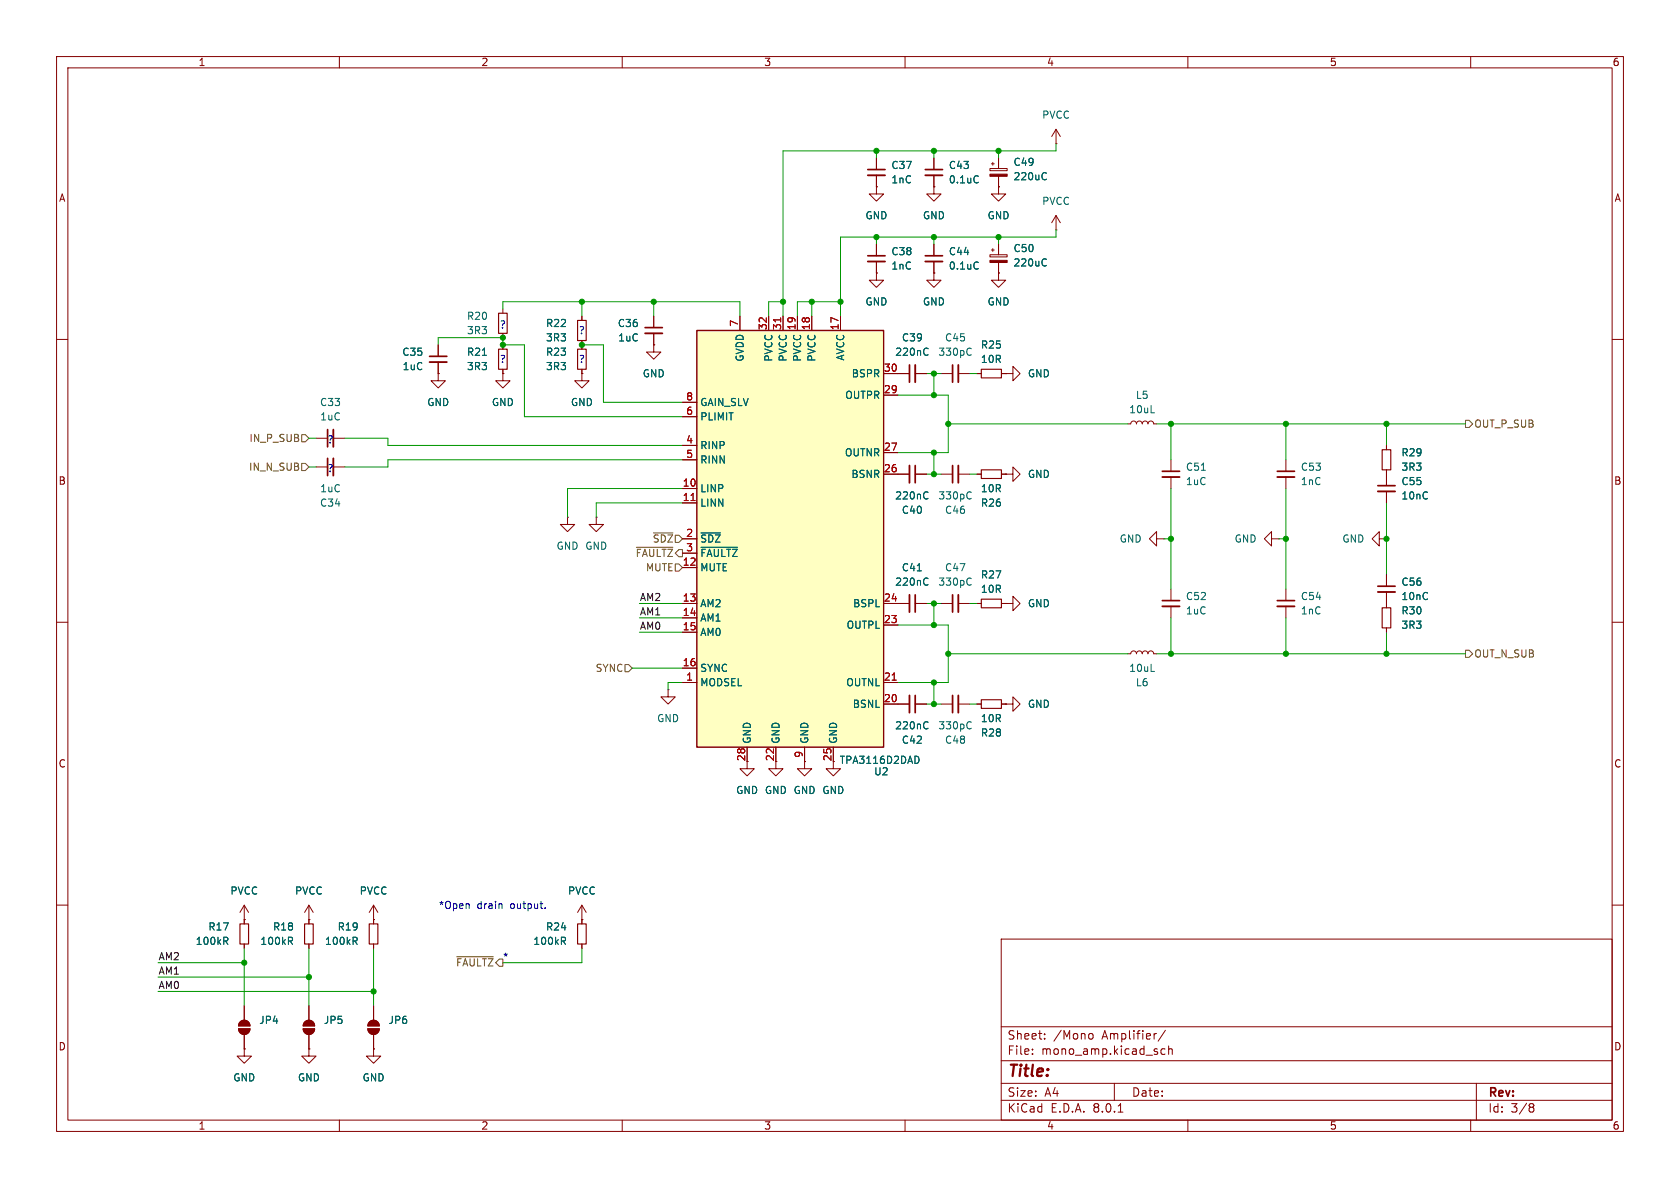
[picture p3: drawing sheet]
<svg xmlns="http://www.w3.org/2000/svg" width="297mm" height="210mm" viewBox="0 0 297 210" stroke-linecap="round" stroke-linejoin="round" font-family="sans-serif">
<g fill="none" stroke="#840000" stroke-width=".18">
<path d="M10 10h277v190h-277zM12 12h273v186h-273zM60 10v2M110 10v2M160 10v2M210 10v2M260 10v2M154.9 33v1.3h1.3l-1.3 1.3-1.2-1.3h1.2M154.9 33h.1M154.9 27.9v2.1M154.9 31v2M165.1 33v1.3h1.3l-1.3 1.3-1.3-1.3h1.3"/>
<path d="M165.1 33h.1M165.1 27.9v2.1M165.1 31v2M175 29.8h3.1v.4h-3.1zM175.3 29h.5M175.5 28.7v.5M176.5 33v1.3h1.3l-1.3 1.3-1.2-1.3h1.2M176.5 33h.1M176.5 27.9v1.9M176.5 31.2v1.8M186.7 25.4h.1M186.7 38.1l-.8 1.3"/>
<path d="M186.7 22.9v2.5M186.7 38.1v2.5M186.7 38.1l.8 1.3M186.7 22.9l-.8 1.2M186.7 22.9l.8 1.2M10 60h2M154.9 48.3v1.2h1.3l-1.3 1.3-1.2-1.3h1.2M154.9 48.3h.1M154.9 43.2v2M154.9 46.2v2.1M165.1 48.3v1.2h1.3l-1.3 1.3-1.3-1.3h1.3M165.1 48.3h.1"/>
<path d="M165.1 43.2v2M165.1 46.2v2.1M175 45h3.1v.4h-3.1zM175.3 44.2h.5M175.5 43.9v.6M176.5 48.3v1.2h1.3l-1.3 1.3-1.2-1.3h1.2M176.5 48.3h.1M176.5 43.2v1.8M176.5 46.4v1.9M186.7 40.6h.1M285 60h2M158.7 66h2.1"/>
<path d="M161.8 66h2M172.7 66h.8M177 66h.8M199.4 74.9h.5l.1-.3 .4-.2 .4 .2 .1 .3 .2-.3 .3-.2 .4 .2 .1 .3 .2-.3 .3-.2 .4 .2 .1 .3 .2-.3 .4-.2 .3 .2 .2 .3h.5M245.1 78.7v.8M158.7 83.8h2.1M161.8 83.8h2M204.5 95.3v-1.3l-1.3 1.3 1.3 1.2v-1.2h1.2M205.7 95.3h.1M207 81.3v2M207 84.3v2.1M224.8 95.3v-1.3l-1.3 1.3 1.3 1.2v-1.2h1.3"/>
<path d="M226.1 95.3h.1M227.3 81.3v2M227.3 84.3v2.1M245.1 83.1v2.8M245.1 86.9v2M10 110h2M199.4 115.6h.5l.1-.4 .4-.1 .4 .1 .1 .4 .2-.4 .3-.1 .4 .1 .1 .4 .2-.4 .3-.1 .4 .1 .1 .4 .2-.4 .4-.1 .3 .1 .2 .4h.5M207 104.1v2.1M207 107.2v2M245.1 106.7v.7M245.1 111v.8M285 110h2"/>
<path d="M158.7 124.5h2.1M161.8 124.5h2M166.4 124.5h2M169.4 124.5h2M172.7 124.5h.8M177 124.5h.8M177.8 124.5h1.3v-1.3l1.2 1.3-1.2 1.2v-1.2M177.8 124.5h.1M10 160h2M285 160h2M43.2 162.6h.1M43.2 160v3.3"/>
<path d="M43.2 166.9v.7M43.2 177.8v2.5M43.2 160l-.8 1.3M43.2 160l.7 1.3M54.6 162.6h.1M54.6 160v3.3M54.6 166.9v.7M54.6 177.8v2.5M54.6 160l-.8 1.3M54.6 160l.8 1.3M66 162.6h.1M66 160v3.3"/>
<path d="M66 166.9v.7M66 177.8v2.5M66 160l-.7 1.3M66 160l.8 1.3M102.9 162.6h.1M102.9 160l-.8 1.3M102.9 160v3.3M102.9 166.9v.7M102.9 160l.7 1.3M177 166h108v32h-108zM42.2 181.9h2a1.02 1.02 0 0 1-1 1 1.02 1.02 0 0 1-1-1zM42.5 180.6a1.02 1.02 0 0 1 1.1-.2 1.02 1.02 0 0 1 .6 1h-2z"/>
<path d="M43.2 185.4v1.3h1.2l-1.2 1.3-1.3-1.3h1.3M43.2 185.4h.1M43.2 182.9v2.5M53.6 181.9h2a1.02 1.02 0 0 1-1 1 1.02 1.02 0 0 1-1-1zM53.9 180.6a1.02 1.02 0 0 1 1.1-.2 1.02 1.02 0 0 1 .6 1h-2zM54.6 185.4v1.3h1.3l-1.3 1.3-1.3-1.3h1.3M54.6 185.4h.1M54.6 182.9v2.5M60 198v2M65 181.9h2.1a1.02 1.02 0 0 1-1.1 1 1.02 1.02 0 0 1-1-1zM65.3 180.6a1.02 1.02 0 0 1 1.1-.2 1.02 1.02 0 0 1 .7 1h-2.1zM66 185.4v1.3h1.3l-1.3 1.3-1.2-1.3h1.2"/>
<path d="M66 185.4h.1M66 182.9v2.5M110 198v2M160 198v2M177 194.5h108M177 191.5h108M177 187.5h108M177 181.5h108M182.5 186.3v.1M182.5 185.5v.1M184.7 183.6v.1M184.7 182.8v.1"/>
<path d="M192.6 182.8l.4-.1 .2 .3v.6l-.2 .1-.4-.1M197 191.5v3M197.7 196.6h.8M204.3 182.7h.2M206 185.5l-.5-.1-.3 .3v.4l.2 .2h.6M206 182.1l-1.3 2M206.6 185.5l.2-.1 .4 .1v.9M206.6 184.9v1.5M210 198v2M260 198v2M261 191.5v6.5M270.6 195.1h.3l.3 .3-.3 .3"/>
<path d="M270.6 195.7h.3M270.9 195.7l.2 .2 .1 .4-.3 .3h-.3"/>
</g>
<g fill="#840000" stroke="#840000" stroke-width=".18">
<path d="M65 181.9h2.1a1.02 1.02 0 0 1-1.1 1 1.02 1.02 0 0 1-1-1z"/>
<path d="M65.3 180.6a1.02 1.02 0 0 1 1.1-.2 1.02 1.02 0 0 1 .7 1h-2.1z"/>
<path d="M175 46h3.1v.4h-3.1z"/>
<path d="M53.6 181.9h2a1.02 1.02 0 0 1-1 1 1.02 1.02 0 0 1-1-1z"/>
<path d="M53.9 180.6a1.02 1.02 0 0 1 1.1-.2 1.02 1.02 0 0 1 .6 1h-2z"/>
<path d="M42.2 181.9h2a1.02 1.02 0 0 1-1 1 1.02 1.02 0 0 1-1-1z"/>
<path d="M42.5 180.6a1.02 1.02 0 0 1 1.1-.2 1.02 1.02 0 0 1 .6 1h-2z"/>
<path d="M175 30.8h3.1v.4h-3.1z"/>
</g>
<path d="M173.5 65.3h3.5v1.5h-3.5zM244.3 79.5h1.6v3.6h-1.6zM244.3 107.4h1.6v3.6h-1.6zM173.5 123.7h3.5v1.5h-3.5zM42.4 163.3h1.5v3.6h-1.5zM53.8 163.3h1.6v3.6h-1.6zM65.3 163.3h1.5v3.6h-1.5zM102.1 163.3h1.5v3.6h-1.5z" fill="none" stroke="#840000" stroke-width=".2"/>
<g fill="none" stroke="#006464" stroke-width=".18">
<path d="M172.9 31.1l.1 .1M173 32.2l-.1 .1M184.7 30.5l.3 .1M185 31.7l-.3 .1M172.9 46.4h.1M173 47.5h-.1M184.7 45.8l.3 .1M185 46.9l-.3 .1M163.8 61.5l.3 .2M164.1 62.7l-.3 .1M203.5 73h.6M163.8 86.9l.3 .2"/>
<path d="M164.1 88.1l-.3 .1M212.4 83.1h.7M203.5 118.7h.6M163.8 127.6l.3 .1M164.1 128.7l-.3 .1M171.5 127.6l.2 .1M171.7 128.7l-.2 .1M39.9 166.3l.4 .6M40 165.7l.3 .2-.1 .3-.2 .1M51.3 166.3l.4 .6M51.5 165.7l.2 .2v.3l-.2 .1M62.7 166.3l.4 .6"/>
<path d="M62.9 165.7l.2 .2v.3l-.2 .1M99.6 166.3l.4 .6M99.7 165.7l.3 .2-.1 .3-.2 .1"/>
</g>
<path d="M153.4 31h3.1M163.6 31h3M153.4 46.2h3.1M163.6 46.2h3M161.8 64.5v3.1M160.8 82.3v3M205.5 84.3h3M225.8 84.3h3.1M243.6 86.9h3M205.5 107.2h3M160.8 122.9v3.1M169.4 122.9v3.1" fill="none" stroke="#840000" stroke-width=".33"/>
<path d="M153.4 30h3.1M163.6 30h3M153.4 45.2h3.1M163.6 45.2h3M160.8 64.5v3.1M161.8 82.3v3M205.5 83.3h3M225.8 83.3h3.1M243.6 85.9h3M205.5 106.2h3M161.8 122.9v3.1M168.4 122.9v3.1" fill="none" stroke="#840000" stroke-width=".3"/>
<path d="M123.2 58.4h33v73.7h-33z" fill="#ffffc2"/>
<path d="M123.2 58.4h33v73.7h-33z" fill="none" stroke="#840000" stroke-width=".25"/>
<g fill="none" stroke="#840000" stroke-width=".18">
<path d="M154.9 33h.1M154.9 27.9v2.1M154.9 31v2M165.1 33h.1M165.1 27.9v2.1M165.1 31v2M176.5 33h.1M176.5 27.9v1.9M176.5 31.2v1.8M88.9 54.6v.8M88.9 58.9v.8M102.9 55.9v.7"/>
<path d="M115.6 55.9v2M115.6 58.9v2.1M130.8 55.9v2.5M135.9 55.9v2.5M138.4 55.9v2.5M141 55.9v2.5M143.5 55.9v2.5M148.6 55.9v2.5M154.9 48.3h.1M154.9 43.2v2M154.9 46.2v2.1M165.1 48.3h.1"/>
<path d="M165.1 43.2v2M165.1 46.2v2.1M176.5 48.3h.1M176.5 43.2v1.8M176.5 46.4v1.9M55.9 77.5h2M58.9 77.5h2.1M77.5 66v1.3h-1.3l1.3 1.3 1.2-1.3h-1.2M77.5 66h.1M77.5 61v2M77.5 64v2M88.9 66v1.3h1.3l-1.3 1.3-1.3-1.3h1.3"/>
<path d="M88.9 66h.1M88.9 61v.7M88.9 65.3v.7M102.9 66v1.3h1.2l-1.2 1.3-1.3-1.3h1.3M102.9 66h.1M102.9 60.2v1.5M102.9 65.3v.7M115.6 61v1.2h-1.3l1.3 1.3 1.2-1.3h-1.2M115.6 61h.1M120.6 78.7h2.6M120.6 73.7h2.6M120.6 71.1h2.6"/>
<path d="M156.2 69.9h2.5M156.2 66h4.6M161.8 66h2M166.4 66h2M169.4 66h2M172.7 66h.8M177 66h.8M177.8 66h1.3v1.3l1.2-1.3-1.2-1.2v1.2M177.8 66h.1M245.1 78.7v.8M55.9 82.6h2M58.9 82.6h2.1"/>
<path d="M100.3 91.4v1.3h1.3l-1.3 1.3-1.2-1.3h1.2M100.3 91.4h.1M105.4 91.4v1.3h1.3l-1.3 1.3-1.3-1.3h1.3M105.4 91.4h.1M120.6 86.4h2.6M120.6 88.9h2.6M120.6 95.3h2.6M120.6 97.8h2.6M120.6 81.3h2.6M156.2 83.8h4.6M156.2 80h2.5M161.8 83.8h2"/>
<path d="M166.4 83.8h2M169.4 83.8h2M172.7 83.8h.8M177 83.8h.8M177.8 83.8h1.3v-1.2l1.2 1.2-1.2 1.3v-1.3M177.8 83.8h.1M243.8 95.3v-1.3l-1.2 1.3 1.2 1.2v-1.2h1.3M245.1 95.3h.1M245.1 83.1v2.8M245.1 86.9v2M120.6 100.3h2.6M120.6 106.7h2.6"/>
<path d="M120.6 109.2h2.6M120.6 111.8h2.6M120.6 118.1h2.6M156.2 106.7h4.6M156.2 110.5h2.5M161.8 106.7h2M166.4 106.7h2M169.4 106.7h2M172.7 106.7h.8M177 106.7h.8M177.8 106.7h1.3v1.3l1.2-1.3-1.2-1.3v1.3M177.8 106.7h.1"/>
<path d="M227.3 104.1v2.1M227.3 107.2v2M245.1 101.6v2M245.1 104.6v2.8M245.1 111v.8M118.1 121.9v1.3h1.3l-1.3 1.3-1.3-1.3h1.3M118.1 121.9h.1M120.6 120.7h2.6M132.1 132.1v3.8h1.2l-1.2 1.3-1.3-1.3h1.3M137.2 132.1v3.8h1.2l-1.2 1.3-1.3-1.3h1.3M142.2 134.6v1.3h1.3l-1.3 1.3-1.2-1.3h1.2M142.2 134.6h.1"/>
<path d="M142.2 132.1v2.5M147.3 132.1v3.8h1.3l-1.3 1.3-1.3-1.3h1.3M156.2 120.7h2.5M156.2 124.5h4.6M161.8 124.5h2M172.7 124.5h.8M177 124.5h.8M177.8 124.5h.1M43.2 162.6h.1M43.2 162.6v.7M43.2 166.9v.7M43.2 177.8v2.5"/>
<path d="M54.6 162.6h.1M54.6 162.6v.7M54.6 166.9v.7M54.6 177.8v2.5M66 162.6h.1M66 162.6v.7M66 166.9v.7M66 177.8v2.5M102.9 162.6h.1M102.9 162.6v.7M102.9 166.9v.7M43.2 185.4h.1"/>
<path d="M43.2 182.9v2.5M54.6 185.4h.1M54.6 182.9v2.5M66 185.4h.1M66 182.9v2.5"/>
</g>
<path d="M138 56.2v.7M122.2 88.5h.7M157.7 120.2h.7" fill="none" stroke="#a90000" stroke-width=".18"/>
<g fill="none" stroke="#006464" stroke-width=".18">
<path d="M172.9 31.1l.1 .1M173 32.2l-.1 .1M184.7 30.5l.3 .1M185 31.7l-.3 .1M172.9 46.4h.1M173 47.5h-.1M184.7 45.8l.3 .1M185 46.9l-.3 .1M85.3 62.8h.7M163.8 61.5l.3 .2M164.1 62.7l-.3 .1M171.5 61.5l.2 .2"/>
<path d="M171.7 62.7l-.2 .1M123.9 94.2h3.5M123.9 96.7h6.5M163.8 86.9l.3 .2M164.1 88.1l-.3 .1M171.5 86.9l.2 .2M171.7 88.1l-.2 .1M162.2 100.9h.7M163.8 102.2l.3 .1M164.1 103.3l-.3 .1M171.5 102.2l.2 .1M171.7 103.3l-.2 .1"/>
<path d="M162.2 133.7l.3 .5-.3 .7M163.8 127.6l.3 .1M164.1 128.7l-.3 .1M39.9 166.3l.4 .6M40 165.7l.3 .2-.1 .3-.2 .1M51.3 166.3l.4 .6M51.5 165.7l.2 .2v.3l-.2 .1M62.7 166.3l.4 .6M62.9 165.7l.2 .2v.3l-.2 .1M99.6 166.3l.4 .6M99.7 165.7l.3 .2-.1 .3-.2 .1"/>
</g>
<path d="M114 58.9h3.1M58.9 75.9v3.1M75.9 64h3.1M169.4 64.5v3.1M58.9 81v3.1M169.4 82.3v3M160.8 105.2v3M169.4 105.2v3M225.8 107.2h3.1M243.6 104.6h3" fill="none" stroke="#840000" stroke-width=".33"/>
<path d="M114 57.9h3.1M57.9 75.9v3.1M75.9 63h3.1M168.4 64.5v3.1M57.9 81v3.1M168.4 82.3v3M161.8 105.2v3M168.4 105.2v3M225.8 106.2h3.1M243.6 103.6h3" fill="none" stroke="#840000" stroke-width=".3"/>
<path d="M88.1 55.4h1.6v3.5h-1.6zM102.1 56.6h1.5v3.6h-1.5zM88.1 61.7h1.6v3.6h-1.6zM102.1 61.7h1.5v3.6h-1.5zM173.5 83.1h3.5v1.5h-3.5zM173.5 105.9h3.5v1.5h-3.5z" fill="none" stroke="#840000" stroke-width=".2"/>
<path d="M53.3 76.8h.7l.6 .7-.6 .6h-.7zM259.1 74.3h.6l.6 .6-.6 .7h-.6zM53.3 81.9h.7l.6 .7-.6 .6h-.7zM112.5 96.7h6.5M115.5 94.2h3.5M119.4 99.7h.6l.6 .6-.6 .7h-.6zM110.5 117.5h.6l.7 .6-.7 .6h-.6zM259.1 114.9h.6l.6 .7-.6 .6h-.6zM80.8 169.1h6.4" fill="none" stroke="#725600" stroke-width=".18"/>
<path d="M96.4 160.5v.1" fill="none" stroke="#0000c2" stroke-width=".18"/>
<g fill="none" stroke="#009600" stroke-width=".18">
<path d="M154.9 26.7v1.2M165.1 26.7v1.2M176.5 26.7v1.2M186.7 25.4v1.3h-48.3v29.2M88.9 54.6v-1.3h41.9v2.6M102.9 53.3v2.6M115.6 53.3v2.6M138.4 53.3h-2.5v2.6M143.5 53.3v2.6M148.6 53.3h-7.6v2.6M154.9 41.9v1.3M165.1 41.9v1.3"/>
<path d="M176.5 41.9v1.3M186.7 40.6v1.3h-38.1v14M54.6 77.5h1.3M61 77.5h7.6v1.2h52M77.5 61v-1.3h11.4v1.3h3.8v12.7h27.9M102.9 61h3.8v10.1h13.9M158.7 69.9h8.9v10.1h-8.9M163.8 66h2.6M165.1 66v3.9M167.6 74.9h31.8M171.4 66h1.3M204.5 74.9h54.6"/>
<path d="M207 74.9v6.4M227.3 74.9v6.4M245.1 74.9v3.8M54.6 82.6h1.3M120.6 81.3h-52v1.3h-7.6M120.6 86.4h-20.3v5M120.6 88.9h-15.2v2.5M163.8 83.8h2.6M165.1 80v3.8M171.4 83.8h1.3M205.7 95.3h1.3M207 86.4v17.7"/>
<path d="M226.1 95.3h1.2M227.3 86.4v17.7M245.1 88.9v12.7M111.8 118.1h8.8M113 109.2h7.6M113 106.7h7.6M113 111.8h7.6M158.7 110.5h8.9v10.2h-8.9M163.8 106.7h2.6M165.1 106.7v3.8M167.6 115.6h31.8M171.4 106.7h1.3"/>
<path d="M204.5 115.6h54.6M207 109.2v6.4M227.3 109.2v6.4M245.1 111.8v3.8M120.6 120.7h-2.5v1.2M163.8 124.5h2.6M165.1 120.7v3.8M171.4 124.5h1.3M27.9 172.7h26.7M27.9 175.3h38.1M27.9 170.2h15.3M43.2 167.6v10.2"/>
<path d="M54.6 167.6v10.2M66 167.6v10.2M102.9 167.6v2.6h-14"/>
</g>
<g fill="#009600" stroke="#009600" stroke-width=".18">
<circle cx="165.1" cy="26.7" r=".46"/>
<circle cx="176.5" cy="41.9" r=".46"/>
<circle cx="165.1" cy="41.9" r=".46"/>
<circle cx="165.1" cy="66" r=".46"/>
<circle cx="176.5" cy="26.7" r=".46"/>
<circle cx="154.9" cy="41.9" r=".46"/>
<circle cx="148.6" cy="53.3" r=".46"/>
<circle cx="154.9" cy="26.7" r=".46"/>
<circle cx="66" cy="175.3" r=".46"/>
<circle cx="54.6" cy="172.7" r=".46"/>
<circle cx="43.2" cy="170.2" r=".46"/>
<circle cx="227.3" cy="115.6" r=".46"/>
<circle cx="207" cy="115.6" r=".46"/>
<circle cx="207" cy="95.3" r=".46"/>
<circle cx="207" cy="74.9" r=".46"/>
<circle cx="165.1" cy="120.7" r=".46"/>
<circle cx="115.6" cy="53.3" r=".46"/>
<circle cx="143.5" cy="53.3" r=".46"/>
<circle cx="138.4" cy="53.3" r=".46"/>
<circle cx="165.1" cy="110.5" r=".46"/>
<circle cx="165.1" cy="124.5" r=".46"/>
<circle cx="88.9" cy="61" r=".46"/>
<circle cx="88.9" cy="59.7" r=".46"/>
<circle cx="102.9" cy="53.3" r=".46"/>
<circle cx="102.9" cy="61" r=".46"/>
<circle cx="165.1" cy="80" r=".46"/>
<circle cx="165.1" cy="83.8" r=".46"/>
<circle cx="167.6" cy="115.6" r=".46"/>
<circle cx="165.1" cy="106.7" r=".46"/>
<circle cx="165.1" cy="69.9" r=".46"/>
<circle cx="167.6" cy="74.9" r=".46"/>
<circle cx="227.3" cy="74.9" r=".46"/>
<circle cx="245.1" cy="95.3" r=".46"/>
<circle cx="227.3" cy="95.3" r=".46"/>
<circle cx="245.1" cy="74.9" r=".46"/>
<circle cx="245.1" cy="115.6" r=".46"/>
</g>
<text font-size="2.8" fill="#840000" x="178" y="190.9">Title:</text>
<g font-size="2.1" fill="#840000">
<text x="178" y="184">Sheet:</text>
<text x="186.2" y="184">/Mono</text>
<text x="194.9" y="184">Amplifier/</text>
<text x="178" y="186.7">File:</text>
<text x="184.1" y="186.7">mono_amp.kicad_sch</text>
<text x="178" y="196.9">KiCad</text>
<text x="178" y="194.1">Size:</text>
<text x="184.7" y="194.1">A4</text>
<text x="185.7" y="196.9">E.D.A.</text>
<text x="193.3" y="196.9">8.0.1</text>
<text x="200" y="194.1">Date:</text>
<text x="263" y="194.3">Rev:</text>
<text x="263" y="196.9">Id:</text>
<text x="267.1" y="196.9">3/8</text>
</g>
<g font-size="1.8" fill="#840000">
<text x="35" y="11.9">1</text>
<text x="85" y="11.9">2</text>
<text x="135" y="11.9">3</text>
<text x="185" y="11.9">4</text>
<text x="235" y="11.9">5</text>
<text x="285" y="11.9">6</text>
<text x="10.3" y="35.9">A</text>
<text x="285.3" y="35.9">A</text>
<text x="10.3" y="85.9">B</text>
<text x="285.3" y="85.9">B</text>
<text x="10.3" y="135.9">C</text>
<text x="131.8" y="134.7" transform="rotate(-90 131.8 134.7)">28</text>
<text x="136.9" y="134.7" transform="rotate(-90 136.9 134.7)">22</text>
<text x="147.1" y="134.7" transform="rotate(-90 147.1 134.7)">25</text>
<text x="285.3" y="135.9">C</text>
<text x="10.3" y="185.9">D</text>
<text x="285.3" y="185.9">D</text>
<text x="35" y="199.9">1</text>
<text x="85" y="199.9">2</text>
<text x="135" y="199.9">3</text>
<text x="185" y="199.9">4</text>
<text x="235" y="199.9">5</text>
<text x="285" y="199.9">6</text>
</g>
<g font-size="1.8" fill="#006464">
<text x="184.1" y="21.2">PVCC</text>
<text x="179.1" y="29.5">C49</text>
<text x="157.5" y="32.6">1nC</text>
<text x="157.5" y="30.1">C37</text>
<text x="167.6" y="30.1">C43</text>
<text x="167.6" y="32.6">0.1uC</text>
<text x="179.1" y="32.1">220uC</text>
<text x="152.9" y="39">GND</text>
<text x="163.1" y="39">GND</text>
<text x="174.5" y="39">GND</text>
<text x="184.1" y="36.4">PVCC</text>
<text x="157.5" y="47.9">1nC</text>
<text x="157.5" y="45.3">C38</text>
<text x="167.6" y="45.3">C44</text>
<text x="167.6" y="47.9">0.1uC</text>
<text x="179.1" y="47.3">220uC</text>
<text x="179.1" y="44.8">C50</text>
<text x="82.5" y="56.7">R20</text>
<text x="82.5" y="59.3">3R3</text>
<text x="96.4" y="58">R22</text>
<text x="109.1" y="58">C36</text>
<text x="152.9" y="54.2">GND</text>
<text x="163.1" y="54.2">GND</text>
<text x="174.5" y="54.2">GND</text>
<text x="71" y="63.1">C35</text>
<text x="71.1" y="65.6">1uC</text>
<text x="82.5" y="63.1">R21</text>
<text x="82.5" y="65.6">3R3</text>
<text x="96.4" y="60.6">3R3</text>
<text x="96.4" y="63.1">R23</text>
<text x="96.4" y="65.6">3R3</text>
<text x="109.2" y="60.6">1uC</text>
<text x="131.7" y="64" transform="rotate(-90 131.7 64)">GVDD</text>
<text x="136.8" y="64" transform="rotate(-90 136.8 64)">PVCC</text>
<text x="139.3" y="64" transform="rotate(-90 139.3 64)">PVCC</text>
<text x="141.8" y="64" transform="rotate(-90 141.8 64)">PVCC</text>
<text x="144.4" y="64" transform="rotate(-90 144.4 64)">PVCC</text>
<text x="149.5" y="63.8" transform="rotate(-90 149.5 63.8)">AVCC</text>
<text x="158.2" y="63.1">220nC</text>
<text x="159.4" y="60.6">C39</text>
<text x="165.8" y="63.1">330pC</text>
<text x="167" y="60.6">C45</text>
<text x="173.3" y="61.8">R25</text>
<text x="173.3" y="64.4">10R</text>
<text x="56.5" y="72">C33</text>
<text x="75.4" y="72">GND</text>
<text x="86.9" y="72">GND</text>
<text x="100.8" y="72">GND</text>
<text x="113.5" y="66.9">GND</text>
<text x="123.7" y="72">GAIN_SLV</text>
<text x="149.3" y="70.7">OUTPR</text>
<text x="150.5" y="66.9">BSPR</text>
<text x="181.6" y="66.9">GND</text>
<text x="200.7" y="70.7">L5</text>
<text x="56.5" y="74.5">1uC</text>
<text x="123.7" y="74.5">PLIMIT</text>
<text x="199.5" y="73.3">10uL</text>
<text x="123.7" y="79.6">RINP</text>
<text x="123.7" y="82.1">RINN</text>
<text x="149.3" y="80.9">OUTNR</text>
<text x="209.6" y="83.4">C51</text>
<text x="229.9" y="83.4">C53</text>
<text x="247.7" y="80.9">R29</text>
<text x="247.7" y="83.4">3R3</text>
<text x="56.5" y="89.8">C34</text>
<text x="56.5" y="87.2">1uC</text>
<text x="123.7" y="87.2">LINP</text>
<text x="123.7" y="89.8">LINN</text>
<text x="150.4" y="84.7">BSNR</text>
<text x="158.2" y="88.5">220nC</text>
<text x="165.8" y="88.5">330pC</text>
<text x="173.3" y="89.8">R26</text>
<text x="173.3" y="87.2">10R</text>
<text x="181.6" y="84.7">GND</text>
<text x="209.6" y="86">1uC</text>
<text x="229.9" y="86">1nC</text>
<text x="247.7" y="86">C55</text>
<text x="247.7" y="88.5">10nC</text>
<text x="159.3" y="91">C40</text>
<text x="167" y="91">C46</text>
<text x="98.3" y="97.4">GND GND</text>
<text x="123.7" y="101.2">MUTE</text>
<text x="123.7" y="96.1">~{SDZ}</text>
<text x="123.7" y="98.7">~{FAULTZ}</text>
<text x="159.3" y="101.2">C41</text>
<text x="167" y="101.2">C47</text>
<text x="197.8" y="96.1">GND</text>
<text x="218.2" y="96.1">GND</text>
<text x="237.2" y="96.1">GND</text>
<text x="123.7" y="107.5">AM2</text>
<text x="150.7" y="107.5">BSPL</text>
<text x="158.2" y="103.7">220nC</text>
<text x="165.8" y="103.7">330pC</text>
<text x="173.3" y="102.5">R27</text>
<text x="173.3" y="105">10R</text>
<text x="181.6" y="107.5">GND</text>
<text x="209.6" y="106.3">C52</text>
<text x="229.9" y="106.3">C54</text>
<text x="247.7" y="103.7">C56</text>
<text x="247.7" y="106.3">10nC</text>
<text x="123.7" y="110.1">AM1</text>
<text x="123.7" y="112.6">AM0</text>
<text x="149.6" y="111.4">OUTPL</text>
<text x="209.6" y="108.8">1uC</text>
<text x="229.9" y="108.8">1nC</text>
<text x="247.7" y="108.8">R30</text>
<text x="247.7" y="111.4">3R3</text>
<text x="123.7" y="119">SYNC</text>
<text x="199.5" y="119">10uL</text>
<text x="123.7" y="121.5">MODSEL</text>
<text x="149.5" y="121.5">OUTNL</text>
<text x="150.7" y="125.3">BSNL</text>
<text x="181.6" y="125.3">GND</text>
<text x="200.7" y="121.5">L6</text>
<text x="116.1" y="127.9">GND</text>
<text x="132.9" y="131.6" transform="rotate(-90 132.9 131.6)">GND</text>
<text x="138" y="131.6" transform="rotate(-90 138 131.6)">GND</text>
<text x="143.1" y="131.6" transform="rotate(-90 143.1 131.6)">GND</text>
<text x="148.2" y="131.6" transform="rotate(-90 148.2 131.6)">GND</text>
<text x="158.2" y="129.1">220nC</text>
<text x="159.3" y="131.7">C42</text>
<text x="165.8" y="129.1">330pC</text>
<text x="167" y="131.7">C48</text>
<text x="173.3" y="130.4">R28</text>
<text x="173.3" y="127.9">10R</text>
<text x="148.3" y="135.2">TPA3116D2DAD</text>
<text x="154.4" y="137.3">U2</text>
<text x="130" y="140.6">GND GND GND GND</text>
<text x="40.6" y="158.3">PVCC</text>
<text x="52.1" y="158.3">PVCC</text>
<text x="63.5" y="158.3">PVCC</text>
<text x="100.3" y="158.3">PVCC</text>
<text x="34.5" y="167.2">100kR</text>
<text x="36.7" y="164.7">R17</text>
<text x="45.9" y="167.2">100kR</text>
<text x="48.2" y="164.7">R18</text>
<text x="57.4" y="167.2">100kR</text>
<text x="59.6" y="164.7">R19</text>
<text x="94.2" y="167.2">100kR</text>
<text x="96.4" y="164.7">R24</text>
<text x="45.7" y="181.2">JP4</text>
<text x="57.2" y="181.2">JP5</text>
<text x="68.6" y="181.2">JP6</text>
<text x="41.1" y="191.4">GND</text>
<text x="52.6" y="191.4">GND</text>
<text x="64" y="191.4">GND</text>
</g>
<g font-size="1.8" fill="#0000c2">
<text x="88.3" y="58.3">?</text>
<text x="102.2" y="59.3">?</text>
<text x="88.3" y="64.4">?</text>
<text x="102.2" y="64.4">?</text>
<text x="57.8" y="83.7">?</text>
<text x="57.8" y="78.6">?</text>
<text x="77.5" y="160.9">*Open</text>
<text x="84.3" y="160.9">drain</text>
<text x="90.3" y="160.9">output.</text>
<text x="88.8" y="170">*</text>
</g>
<g font-size="1.8" fill="#a90000">
<text x="130.6" y="57.9" transform="rotate(-90 130.6 57.9)">7</text>
<text x="135.6" y="58.5" transform="rotate(-90 135.6 58.5)">32</text>
<text x="138.2" y="58.5" transform="rotate(-90 138.2 58.5)">31</text>
<text x="140.7" y="58.5" transform="rotate(-90 140.7 58.5)">19</text>
<text x="143.3" y="58.5" transform="rotate(-90 143.3 58.5)">18</text>
<text x="148.3" y="58.5" transform="rotate(-90 148.3 58.5)">17</text>
<text x="156.2" y="65.8">30</text>
<text x="121.2" y="70.9">8</text>
<text x="156.2" y="69.6">29</text>
<text x="121.2" y="73.4">6</text>
<text x="121.2" y="78.5">4</text>
<text x="121.2" y="81">5</text>
<text x="156.2" y="83.6">26</text>
<text x="156.2" y="79.8">27</text>
<text x="120.6" y="86.1">10</text>
<text x="120.6" y="88.6">11</text>
<text x="121.2" y="95">2</text>
<text x="120.6" y="100.1">12</text>
<text x="121.2" y="97.5">3</text>
<text x="120.6" y="106.4">13</text>
<text x="156.2" y="106.4">24</text>
<text x="120.6" y="109">14</text>
<text x="120.6" y="111.5">15</text>
<text x="156.2" y="110.2">23</text>
<text x="120.6" y="117.9">16</text>
<text x="121.2" y="120.4">1</text>
<text x="156.2" y="124.2">20</text>
<text x="156.2" y="120.4">21</text>
<text x="142" y="134.1" transform="rotate(-90 142 134.1)">9</text>
</g>
<g font-size="1.8" fill="#725600">
<text x="260.5" y="75.8">OUT_P_SUB</text>
<text x="43.9" y="83.4">IN_N_SUB</text>
<text x="44" y="78.3">IN_P_SUB</text>
<text x="112.3" y="98.7">~{FAULTZ}</text>
<text x="114.1" y="101.2">MUTE</text>
<text x="115.3" y="96.1">~{SDZ}</text>
<text x="105.2" y="119">SYNC</text>
<text x="260.5" y="116.4">OUT_N_SUB</text>
<text x="80.5" y="171">~{FAULTZ}</text>
</g>
<g font-size="1.8" fill="#0f0f0f">
<text x="113" y="106.3">AM2</text>
<text x="113" y="108.9">AM1</text>
<text x="113" y="111.4">AM0</text>
<text x="27.9" y="172.4">AM1</text>
<text x="27.9" y="169.8">AM2</text>
<text x="27.9" y="174.9">AM0</text>
</g>
</svg>
